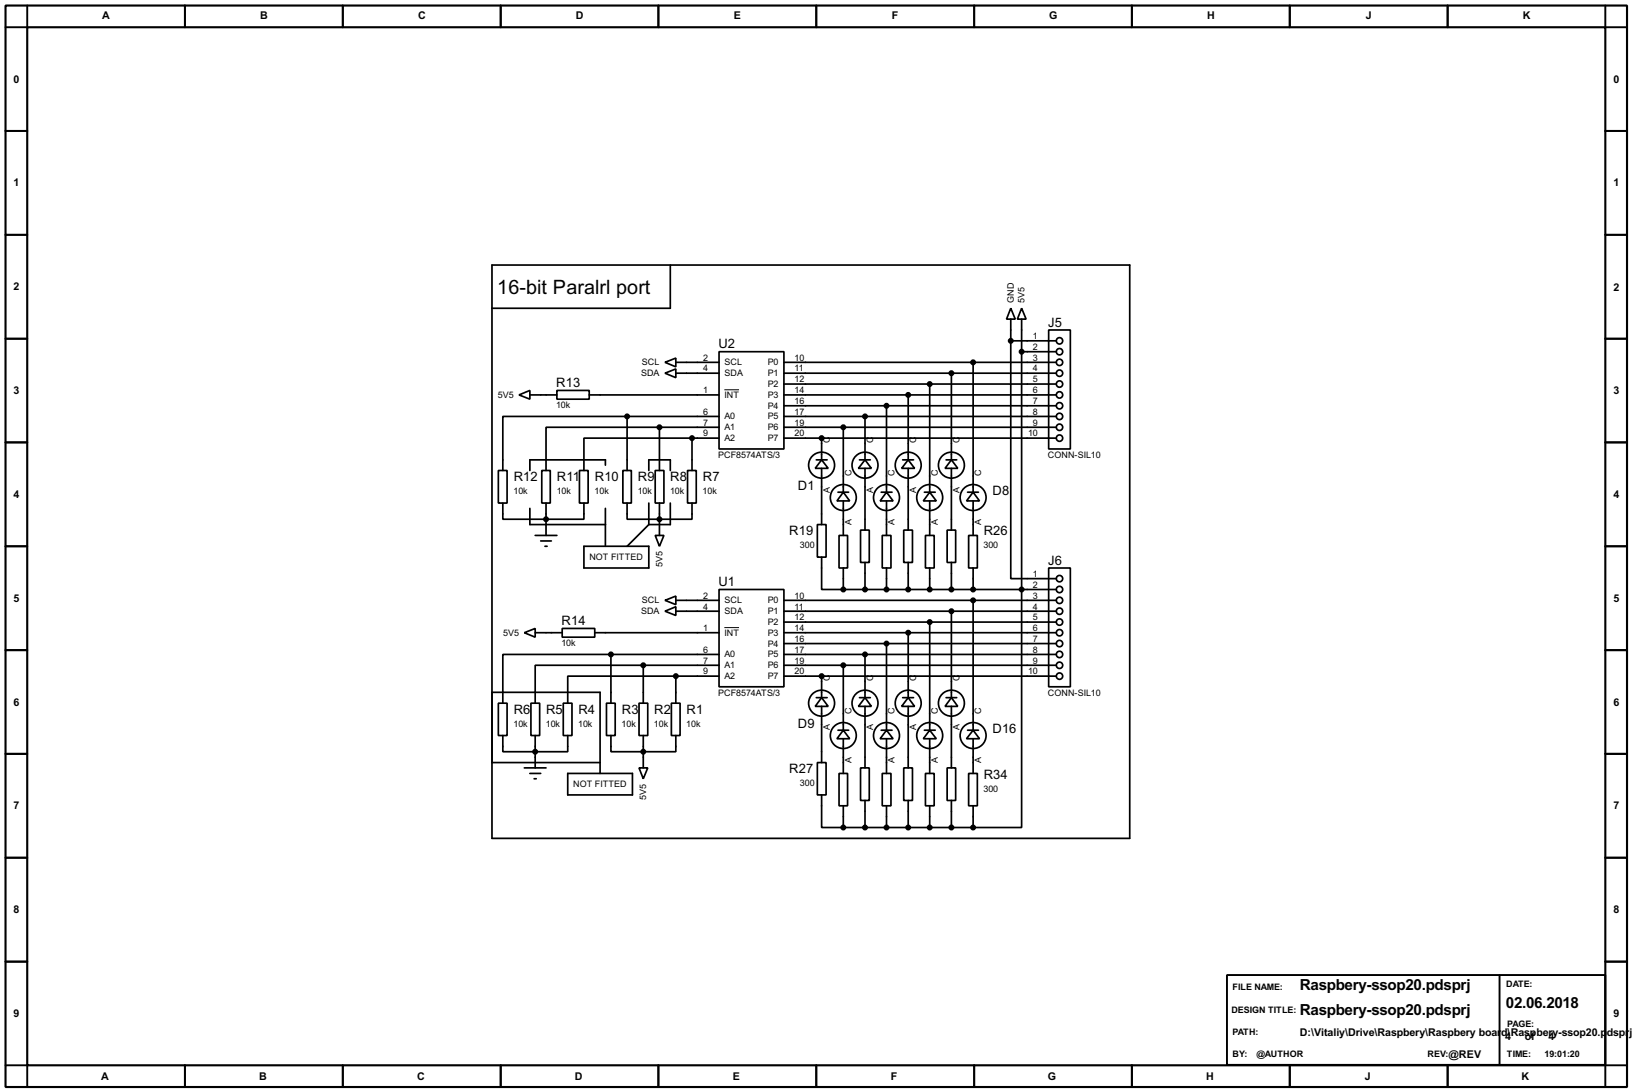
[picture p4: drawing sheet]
<svg xmlns="http://www.w3.org/2000/svg" width="383mm" height="256mm" viewBox="0 0 383 256" stroke-linecap="round" stroke-linejoin="round" font-family="sans-serif">
<path d="M1.3 1.3h381v254h-381zM6.4 6.4h370.8v243.8h-370.8z" fill="none" stroke="#000" stroke-width=".5"/>
<g fill="none" stroke="#000" stroke-width=".45">
<path d="M6.4 1.3v5.1h-5.1M43.5 1.3v5.1M80.6 1.3v5.1M117.7 1.3v5.1M154.7 1.3v5.1M191.8 1.3v5.1M228.9 1.3v5.1M266 1.3v5.1M303.1 1.3v5.1M340.2 1.3v5.1M377.2 1.3v5.1h5.1M1.3 30.8h5.1"/>
<path d="M377.2 30.8h5.1M1.3 55.2h5.1M377.2 55.2h5.1M1.3 79.6h5.1M377.2 79.6h5.1M1.3 103.9h5.1M377.2 103.9h5.1M1.3 128.3h5.1M377.2 128.3h5.1M1.3 152.7h5.1M377.2 152.7h5.1M1.3 177.1h5.1"/>
<path d="M377.2 177.1h5.1M1.3 201.5h5.1M377.2 201.5h5.1M1.3 225.9h5.1M288.3 229h88.9v21.1h-88.9zM352.4 229v21.1M377.2 225.9h5.1M1.3 250.2h5.1v5.1M43.5 250.2v5.1M80.6 250.2v5.1M117.7 250.2v5.1M154.7 250.2v5.1"/>
<path d="M191.8 250.2v5.1M228.9 250.2v5.1M266 250.2v5.1M303.1 250.2v5.1M340.2 250.2v5.1M382.3 250.2h-5.1v5.1"/>
</g>
<g fill="none" stroke="#000" stroke-width=".4">
<path d="M115.6 62.3h149.9v134.6h-149.9zM157.5 62.3v10.1h-41.9M237.5 72.4l1.1 2.6h-2.1zM237.5 75v5.1M240.1 72.4l1 2.6h-2zM240.1 75v119.4h-11.4M246.4 77.5h5.1v28h-5.1zM122 92.8l2.5-1.1v2.1zM124.5 92.8h6.4M130.9 91.7h7.6v2.1h-7.6zM138.5 92.8h30.5M147.4 97.8h-29.2v12.7"/>
<path d="M147.4 97.8h21.6M147.4 97.8v12.7M156.3 85.1l2.5-1v2.1zM156.3 87.7l2.5-1v2zM158.8 85.1h10.2M158.8 87.7h10.2M169 82.6h15.2v22.9h-15.2zM184.2 85.1h64M184.2 87.7h64M184.2 97.8h64M184.2 92.8h64M184.2 95.3h64"/>
<path d="M184.2 90.2h64M203.3 97.8v10.2M208.3 95.3v20.3M213.4 92.8v15.2M218.5 90.2v25.4M223.6 87.7v20.3M228.7 85.1v30.5M237.5 80.1v55.8h10.7M237.5 80.1h10.7M240.1 82.6h8.1M117.1 110.5h2.1v7.7h-2.1zM118.2 118.2v3.8h19v-3.8"/>
<path d="M124.5 119.4v3.8h17.8M127.3 110.5h2v7.7h-2zM128.3 118.2v7.6M136.2 110.5h2v7.7h-2zM142.3 109.3v-1.3h-17.8v2.5M142.3 119.4v8.9M146.4 110.5h2v7.7h-2zM147.4 118.2v3.8h15.2v-3.8M152.5 110.5v-2.5h5v2.5M152.5 118.2v5M154 110.5h2v7.7h-2zM155 100.4h-26.7v10.1"/>
<path d="M155 100.4v10.1M155 118.2v7.6M155 100.4h14M157.5 118.2v5h-5M161.6 110.5h2v7.7h-2zM162.6 102.9h-25.4v7.6M162.6 102.9v7.6M162.6 102.9h6.4M184.2 102.9h64M184.2 100.4h64M191.8 108h2.6M193.1 108l1.5 2h-3z"/>
<path d="M193.1 102.9v5.1M193.1 110v13.2M196.9 115.6h2.5M198.2 115.6l1.5 2.1h-3zM198.2 100.4v15.2M198.2 117.7v8.1M202 108h2.5M203.3 108l1.5 2h-3.1zM203.3 110v14.5M207.1 115.6h2.5M208.3 115.6l1.6 2.1h-3.1zM208.3 117.7v8.1"/>
<path d="M212.1 108h2.6M213.4 108l1.5 2h-3zM213.4 110v14.5M217.2 115.6h2.6M218.5 115.6l1.5 2.1h-3zM218.5 117.7v8.1M222.3 108h2.5M223.6 108l1.5 2h-3zM223.6 110v14.5M227.4 115.6h2.5M228.7 115.6l1.5 2.1h-3.1zM228.7 117.7v8.1"/>
<path d="M125.8 125.8h5.1M127.1 127.1h2.5M128.1 128.3h.5M137.2 128.3h15.3v5.1h-15.3zM152.5 123.2l-5.1 5.1M154 125.8h2l-1 2.5zM169 138.5h15.2v22.8h-15.2zM192.1 123.2h2v7.7h-2zM193.1 130.9v7.6h5.1M197.2 125.8h2v7.6h-2zM198.2 133.4v5.1M198.2 138.5h50"/>
<path d="M202.2 124.5h2.1v7.6h-2.1zM203.3 132.1v6.4M207.3 125.8h2.1v7.6h-2.1zM208.3 133.4v5.1M212.4 124.5h2v7.6h-2zM213.4 132.1v6.4M217.5 125.8h2v7.6h-2zM218.5 133.4v5.1M222.6 124.5h2v7.6h-2zM223.6 132.1v6.4M227.6 125.8h2.1v7.6h-2.1zM228.7 133.4v5.1"/>
<path d="M246.4 133.4h5.1v27.9h-5.1zM123.2 148.6l2.6-1v2.1zM125.8 148.6h6.3M132.1 147.6h7.7v2.1h-7.7zM139.8 148.6h29.2M143.6 153.7h-25.4v11.5M143.6 153.7h25.4M143.6 153.7v11.5M151.2 156.3h-25.4v8.9M151.2 156.3v8.9M151.2 156.3h17.8M156.3 141l2.5-1v2z"/>
<path d="M156.3 143.6l2.5-1.1v2.1zM158.8 158.8h-25.4v6.4M158.8 141h10.2M158.8 143.6h10.2M158.8 158.8h10.2M158.8 158.8v6.4M184.2 141h64M184.2 143.6h64M184.2 158.8h64M184.2 156.3h64M184.2 153.7h64M184.2 148.6h64"/>
<path d="M184.2 151.2h64M184.2 146.1h64M193.1 158.8v5.1M198.2 156.3v15.2M203.3 153.7v10.2M208.3 151.2v20.3M213.4 148.6v15.3M218.5 146.1v25.4M223.6 143.6v20.3M228.7 141v30.5M115.6 162.6h25.4v19.1M115.6 179.1h25.4"/>
<path d="M117.1 165.2h2.1v7.6h-2.1zM118.2 172.8v3.8h15.2v-3.8M124.8 165.2h2v7.6h-2zM125.8 172.8v7.6M132.4 165.2h2v7.6h-2zM142.5 165.2h2.1v7.6h-2.1zM143.6 172.8v3.8h15.2v-3.8M150.2 165.2h2v7.6h-2zM151.2 172.8v7.6M157.8 165.2h2v7.6h-2zM191.8 163.9h2.6M192.1 179.1h2v7.6h-2z"/>
<path d="M193.1 163.9l1.5 2h-3zM193.1 165.9v13.2M196.9 171.5h2.5M198.2 171.5l1.5 2h-3zM198.2 173.5v8.2M202 163.9h2.5M203.3 163.9l1.5 2h-3.1zM203.3 165.9v14.5M207.1 171.5h2.5M208.3 171.5l1.6 2h-3.1zM208.3 173.5v8.2M212.1 163.9h2.6"/>
<path d="M213.4 163.9l1.5 2h-3zM213.4 165.9v14.5M217.2 171.5h2.6M218.5 171.5l1.5 2h-3zM218.5 173.5v8.2M222.3 163.9h2.5M223.6 163.9l1.5 2h-3zM223.6 165.9v14.5M227.4 171.5h2.5M228.7 171.5l1.5 2h-3.1zM228.7 173.5v8.2M123.2 180.4h5.1"/>
<path d="M124.5 181.7h2.6M125.5 182.9h.5M133.4 181.7h15.2v5h-15.2zM150.2 180.4h2l-1 2.5zM193.1 186.7v7.7h5.1M197.2 181.7h2v7.6h-2zM198.2 189.3v5.1M198.2 194.4h30.5M202.2 180.4h2.1v7.6h-2.1zM203.3 188v6.4M207.3 181.7h2.1v7.6h-2.1zM208.3 189.3v5.1"/>
<path d="M212.4 180.4h2v7.6h-2zM213.4 188v6.4M217.5 181.7h2v7.6h-2zM218.5 189.3v5.1M222.6 180.4h2v7.6h-2zM223.6 188v6.4M227.6 181.7h2.1v7.6h-2.1zM228.7 189.3v5.1"/>
<circle cx="248.9" cy="85.1" r=".75"/>
<circle cx="248.9" cy="97.8" r=".75"/>
<circle cx="248.9" cy="80.1" r=".75"/>
<circle cx="248.9" cy="90.2" r=".75"/>
<circle cx="248.9" cy="92.8" r=".75"/>
<circle cx="248.9" cy="82.6" r=".75"/>
<circle cx="248.9" cy="87.7" r=".75"/>
<circle cx="248.9" cy="95.3" r=".75"/>
<circle cx="193" cy="109.3" r="3.1"/>
<circle cx="198.1" cy="116.9" r="3.1"/>
<circle cx="203.2" cy="109.3" r="3.1"/>
<circle cx="208.3" cy="116.9" r="3.1"/>
<circle cx="213.4" cy="109.3" r="3.1"/>
<circle cx="218.4" cy="116.9" r="3.1"/>
<circle cx="223.5" cy="109.3" r="3.1"/>
<circle cx="228.6" cy="116.9" r="3.1"/>
<circle cx="248.9" cy="100.4" r=".75"/>
<circle cx="248.9" cy="102.9" r=".75"/>
<circle cx="248.9" cy="135.9" r=".75"/>
<circle cx="248.9" cy="138.5" r=".75"/>
<circle cx="248.9" cy="148.6" r=".75"/>
<circle cx="248.9" cy="153.7" r=".75"/>
<circle cx="248.9" cy="156.3" r=".75"/>
<circle cx="248.9" cy="141" r=".75"/>
<circle cx="248.9" cy="158.8" r=".75"/>
<circle cx="248.9" cy="143.6" r=".75"/>
<circle cx="248.9" cy="146.1" r=".75"/>
<circle cx="248.9" cy="151.2" r=".75"/>
<circle cx="193" cy="165.2" r="3.1"/>
<circle cx="198.1" cy="172.8" r="3.1"/>
<circle cx="203.2" cy="165.2" r="3.1"/>
<circle cx="208.3" cy="172.8" r="3.1"/>
<circle cx="213.4" cy="165.2" r="3.1"/>
<circle cx="218.4" cy="172.8" r="3.1"/>
<circle cx="223.5" cy="165.2" r="3.1"/>
<circle cx="228.6" cy="172.8" r="3.1"/>
</g>
<path d="M170.2 91.6h3.5M170.2 147.4h3.5" fill="none" stroke="#000" stroke-width=".23"/>
<g fill="#000" stroke="#000" stroke-width=".4">
<circle cx="147.3" cy="97.8" r=".5"/>
<circle cx="203.2" cy="97.8" r=".5"/>
<circle cx="208.3" cy="95.3" r=".5"/>
<circle cx="213.4" cy="92.8" r=".5"/>
<circle cx="218.4" cy="90.2" r=".5"/>
<circle cx="223.5" cy="87.7" r=".5"/>
<circle cx="228.6" cy="85.1" r=".5"/>
<circle cx="237.5" cy="80.1" r=".5"/>
<circle cx="240" cy="82.6" r=".5"/>
<circle cx="154.9" cy="100.4" r=".5"/>
<circle cx="162.6" cy="102.9" r=".5"/>
<circle cx="193" cy="102.9" r=".5"/>
<circle cx="198.1" cy="100.4" r=".5"/>
<circle cx="128.3" cy="122" r=".5"/>
<circle cx="154.9" cy="122" r=".5"/>
<circle cx="198.1" cy="138.5" r=".5"/>
<circle cx="203.2" cy="138.5" r=".5"/>
<circle cx="208.3" cy="138.5" r=".5"/>
<circle cx="213.4" cy="138.5" r=".5"/>
<circle cx="218.4" cy="138.5" r=".5"/>
<circle cx="223.5" cy="138.5" r=".5"/>
<circle cx="228.6" cy="138.5" r=".5"/>
<circle cx="240" cy="138.5" r=".5"/>
<circle cx="143.5" cy="153.7" r=".5"/>
<circle cx="151.1" cy="156.3" r=".5"/>
<circle cx="158.8" cy="158.8" r=".5"/>
<circle cx="193" cy="158.8" r=".5"/>
<circle cx="198.1" cy="156.3" r=".5"/>
<circle cx="203.2" cy="153.7" r=".5"/>
<circle cx="208.3" cy="151.2" r=".5"/>
<circle cx="213.4" cy="148.6" r=".5"/>
<circle cx="218.4" cy="146.1" r=".5"/>
<circle cx="223.5" cy="143.6" r=".5"/>
<circle cx="228.6" cy="141" r=".5"/>
<circle cx="125.7" cy="176.6" r=".5"/>
<circle cx="151.1" cy="176.6" r=".5"/>
<circle cx="198.1" cy="194.4" r=".5"/>
<circle cx="203.2" cy="194.4" r=".5"/>
<circle cx="208.3" cy="194.4" r=".5"/>
<circle cx="213.4" cy="194.4" r=".5"/>
<circle cx="218.4" cy="194.4" r=".5"/>
<circle cx="223.5" cy="194.4" r=".5"/>
<circle cx="228.6" cy="194.4" r=".5"/>
</g>
<text font-size="5.2" x="116.9" y="69">16-bit Paralrl port</text>
<g font-size="4">
<text x="305.4" y="232.6">Raspbery-ssop20.pdsprj</text>
<text x="305.4" y="238.4">Raspbery-ssop20.pdsprj</text>
<text x="353.9" y="236.7">02.06.2018</text>
</g>
<g font-size="3.4">
<text x="246.3" y="76.7">J5</text>
<text x="168.8" y="81.8">U2</text>
<text x="130.7" y="90.9">R13</text>
<text x="120.7" y="113.1">R12</text>
<text x="130.9" y="113.1">R11</text>
<text x="139.8" y="113.1">R10</text>
<text x="149.9" y="113.1">R9</text>
<text x="157.5" y="113.1">R8</text>
<text x="165.2" y="113.1">R7</text>
<text x="187.5" y="115.1">D1</text>
<text x="233.2" y="116.4">D8</text>
<text x="185.5" y="125.8">R19</text>
<text x="231.2" y="125.8">R26</text>
<text x="168.8" y="137.7">U1</text>
<text x="246.3" y="132.6">J6</text>
<text x="132" y="146.8">R14</text>
<text x="120.7" y="167.7">R6</text>
<text x="128.3" y="167.7">R5</text>
<text x="135.9" y="167.7">R4</text>
<text x="146.1" y="167.7">R3</text>
<text x="153.7" y="167.7">R2</text>
<text x="161.3" y="167.7">R1</text>
<text x="187.5" y="171">D9</text>
<text x="233.2" y="172.3">D16</text>
<text x="185.5" y="181.7">R27</text>
<text x="231.2" y="182.9">R34</text>
</g>
<g font-size="2.8">
<text x="24" y="4.5">A</text>
<text x="61.1" y="4.5">B</text>
<text x="98.2" y="4.5">C</text>
<text x="135.3" y="4.5">D</text>
<text x="172.4" y="4.5">E</text>
<text x="209.6" y="4.5">F</text>
<text x="246.5" y="4.5">G</text>
<text x="283.6" y="4.5">H</text>
<text x="320.9" y="4.5">J</text>
<text x="357.8" y="4.5">K</text>
<text x="3.2" y="19.4">0</text>
<text x="379.1" y="19.4">0</text>
<text x="3.2" y="43.8">1</text>
<text x="379.1" y="43.8">1</text>
<text x="3.2" y="68.2">2</text>
<text x="379.1" y="68.4">2</text>
<text x="3.2" y="92.6">3</text>
<text x="379.1" y="92.6">3</text>
<text x="3.2" y="117">4</text>
<text x="379.1" y="117">4</text>
<text x="3.2" y="141.4">5</text>
<text x="379.1" y="141.4">5</text>
<text x="3.2" y="165.8">6</text>
<text x="379.1" y="165.8">6</text>
<text x="3.2" y="190.1">7</text>
<text x="379.1" y="190.1">7</text>
<text x="3.2" y="214.5">8</text>
<text x="379.1" y="214.5">8</text>
<text x="3.2" y="238.9">9</text>
<text x="379.1" y="238.9">9</text>
<text x="305.4" y="243.3">D:\Vitaliy\Drive\Raspbery\Raspbery boar</text>
<text x="352.8" y="243.3">d\Raspbery-ssop20.p</text>
<text x="353.7" y="244.4">4</text>
<text x="358.3" y="244.4">of</text>
<text x="363.9" y="244.4">4</text>
<text x="377.6" y="243.3">dspr</text>
<text x="382.9" y="243.3">j</text>
<text x="340.4" y="248.4">@REV</text>
<text x="23.8" y="253.6">A</text>
<text x="60.9" y="253.6">B</text>
<text x="98" y="253.6">C</text>
<text x="135" y="253.6">D</text>
<text x="172.2" y="253.6">E</text>
<text x="209.3" y="253.6">F</text>
<text x="246.2" y="253.6">G</text>
<text x="283.4" y="253.6">H</text>
<text x="320.7" y="253.6">J</text>
<text x="357.5" y="253.6">K</text>
</g>
<g font-size="2.4">
<text x="238.2" y="71.1" transform="rotate(-90 238.2 71.1)">GND</text>
<text x="240.8" y="71.2" transform="rotate(-90 240.8 71.2)">5V5</text>
<text x="242.7" y="79.7">1</text>
<text x="242.7" y="82.2">2</text>
<text x="150.6" y="88.4">SDA</text>
<text x="150.8" y="85.8">SCL</text>
<text x="165.3" y="84.7">2</text>
<text x="165.3" y="87.3">4</text>
<text x="170.2" y="85.8">SCL</text>
<text x="170.2" y="88.4">SDA</text>
<text x="180.4" y="85.8">P0</text>
<text x="180.4" y="88.4">P1</text>
<text x="186.7" y="84.7">10</text>
<text x="186.7" y="87.3">11</text>
<text x="186.7" y="89.8">12</text>
<text x="242.7" y="84.7">3</text>
<text x="242.7" y="87.3">4</text>
<text x="242.7" y="89.8">5</text>
<text x="117" y="93.5">5V5</text>
<text x="130.7" y="95.9">10k</text>
<text x="165.3" y="92.4">1</text>
<text x="170.2" y="93.5">INT</text>
<text x="180.4" y="90.9">P2</text>
<text x="180.4" y="93.5">P3</text>
<text x="186.7" y="92.4">14</text>
<text x="186.7" y="94.9">16</text>
<text x="242.7" y="92.4">6</text>
<text x="242.7" y="94.9">7</text>
<text x="165.3" y="97.4">6</text>
<text x="165.3" y="100">7</text>
<text x="170.2" y="98.5">A0</text>
<text x="170.2" y="101.1">A1</text>
<text x="180.4" y="96">P4</text>
<text x="180.4" y="98.5">P5</text>
<text x="180.4" y="101.1">P6</text>
<text x="186.7" y="97.4">17</text>
<text x="186.7" y="100">19</text>
<text x="242.7" y="97.4">8</text>
<text x="242.7" y="100">9</text>
<text x="165.3" y="102.5">9</text>
<text x="168.8" y="107.6">PCF8574ATS/3</text>
<text x="170.2" y="103.6">A2</text>
<text x="180.4" y="103.6">P7</text>
<text x="186.7" y="102.5">20</text>
<text x="195" y="104.1" transform="rotate(-90 195 104.1)">C</text>
<text x="205.2" y="104.1" transform="rotate(-90 205.2 104.1)">C</text>
<text x="215.3" y="104.1" transform="rotate(-90 215.3 104.1)">C</text>
<text x="225.5" y="104.1" transform="rotate(-90 225.5 104.1)">C</text>
<text x="241.6" y="102.5">10</text>
<text x="246.2" y="107.6">CONN-SIL10</text>
<text x="200" y="111.8" transform="rotate(-90 200 111.8)">C</text>
<text x="210.2" y="111.8" transform="rotate(-90 210.2 111.8)">C</text>
<text x="220.4" y="111.8" transform="rotate(-90 220.4 111.8)">C</text>
<text x="230.6" y="111.8" transform="rotate(-90 230.6 111.8)">C</text>
<text x="120.7" y="116.1">10k</text>
<text x="130.8" y="116.1">10k</text>
<text x="139.7" y="116.1">10k</text>
<text x="149.9" y="116.1">10k</text>
<text x="157.5" y="116.1">10k</text>
<text x="165.1" y="116.1">10k</text>
<text x="195" y="115.7" transform="rotate(-90 195 115.7)">A</text>
<text x="205.2" y="115.7" transform="rotate(-90 205.2 115.7)">A</text>
<text x="215.3" y="115.7" transform="rotate(-90 215.3 115.7)">A</text>
<text x="225.5" y="115.7" transform="rotate(-90 225.5 115.7)">A</text>
<text x="200.1" y="123.3" transform="rotate(-90 200.1 123.3)">A</text>
<text x="210.2" y="123.3" transform="rotate(-90 210.2 123.3)">A</text>
<text x="220.4" y="123.3" transform="rotate(-90 220.4 123.3)">A</text>
<text x="230.6" y="123.3" transform="rotate(-90 230.6 123.3)">A</text>
<text x="138.5" y="131.5">NOT FITTED</text>
<text x="188" y="128.8">300</text>
<text x="231.1" y="128.8">300</text>
<text x="155.7" y="133.3" transform="rotate(-90 155.7 133.3)">5V5</text>
<text x="242.7" y="135.5">1</text>
<text x="150.8" y="141.7">SCL</text>
<text x="165.3" y="140.6">2</text>
<text x="165.3" y="143.2">4</text>
<text x="170.2" y="141.7">SCL</text>
<text x="180.4" y="141.7">P0</text>
<text x="186.7" y="140.6">10</text>
<text x="186.7" y="143.2">11</text>
<text x="242.7" y="138.1">2</text>
<text x="242.7" y="140.6">3</text>
<text x="242.7" y="143.2">4</text>
<text x="118.3" y="149.3">5V5</text>
<text x="150.6" y="144.3">SDA</text>
<text x="165.3" y="148.2">1</text>
<text x="170.2" y="144.3">SDA</text>
<text x="170.2" y="149.3">INT</text>
<text x="180.4" y="144.3">P1</text>
<text x="180.4" y="146.8">P2</text>
<text x="180.4" y="149.3">P3</text>
<text x="186.7" y="145.7">12</text>
<text x="186.7" y="148.2">14</text>
<text x="242.7" y="145.7">5</text>
<text x="242.7" y="148.2">6</text>
<text x="131.9" y="151.8">10k</text>
<text x="165.3" y="153.3">6</text>
<text x="165.3" y="155.9">7</text>
<text x="170.2" y="154.4">A0</text>
<text x="180.4" y="151.9">P4</text>
<text x="180.4" y="154.4">P5</text>
<text x="186.7" y="150.8">16</text>
<text x="186.7" y="153.3">17</text>
<text x="186.7" y="155.9">19</text>
<text x="242.7" y="150.8">7</text>
<text x="242.7" y="153.3">8</text>
<text x="242.7" y="155.9">9</text>
<text x="165.3" y="158.4">9</text>
<text x="170.2" y="157">A1</text>
<text x="170.2" y="159.5">A2</text>
<text x="180.4" y="157">P6</text>
<text x="180.4" y="159.5">P7</text>
<text x="186.7" y="158.4">20</text>
<text x="195" y="160" transform="rotate(-90 195 160)">C</text>
<text x="205.2" y="160" transform="rotate(-90 205.2 160)">C</text>
<text x="215.3" y="160" transform="rotate(-90 215.3 160)">C</text>
<text x="225.5" y="160" transform="rotate(-90 225.5 160)">C</text>
<text x="241.6" y="158.4">10</text>
<text x="168.8" y="163.4">PCF8574ATS/3</text>
<text x="200" y="167.6" transform="rotate(-90 200 167.6)">C</text>
<text x="210.2" y="167.6" transform="rotate(-90 210.2 167.6)">C</text>
<text x="220.4" y="167.6" transform="rotate(-90 220.4 167.6)">C</text>
<text x="230.6" y="167.6" transform="rotate(-90 230.6 167.6)">C</text>
<text x="246.2" y="163.4">CONN-SIL10</text>
<text x="120.7" y="170.7">10k</text>
<text x="128.3" y="170.7">10k</text>
<text x="135.9" y="170.7">10k</text>
<text x="146.1" y="170.7">10k</text>
<text x="153.7" y="170.7">10k</text>
<text x="161.3" y="170.7">10k</text>
<text x="195" y="171.6" transform="rotate(-90 195 171.6)">A</text>
<text x="205.2" y="171.6" transform="rotate(-90 205.2 171.6)">A</text>
<text x="215.3" y="171.6" transform="rotate(-90 215.3 171.6)">A</text>
<text x="225.5" y="171.6" transform="rotate(-90 225.5 171.6)">A</text>
<text x="200.1" y="179.2" transform="rotate(-90 200.1 179.2)">A</text>
<text x="210.2" y="179.2" transform="rotate(-90 210.2 179.2)">A</text>
<text x="220.4" y="179.2" transform="rotate(-90 220.4 179.2)">A</text>
<text x="230.6" y="179.2" transform="rotate(-90 230.6 179.2)">A</text>
<text x="134.7" y="184.8">NOT FITTED</text>
<text x="188" y="184.6">300</text>
<text x="231.1" y="185.9">300</text>
<text x="151.9" y="187.9" transform="rotate(-90 151.9 187.9)">5V5</text>
<text x="289.6" y="232.4">FILE NAME:</text>
<text x="353.9" y="231.9">DATE:</text>
<text x="289.3" y="237.9">DESIGN TITLE:</text>
<text x="289.6" y="243.2">PATH:</text>
<text x="354.1" y="241.3">PAGE:</text>
<text x="289.6" y="248.2">BY:</text>
<text x="295.2" y="248.2">@AUTHOR</text>
<text x="335.4" y="248.3">REV:</text>
<text x="354.1" y="248.3">TIME:</text>
<text x="362.9" y="248.3">19:01:20</text>
</g>
</svg>
